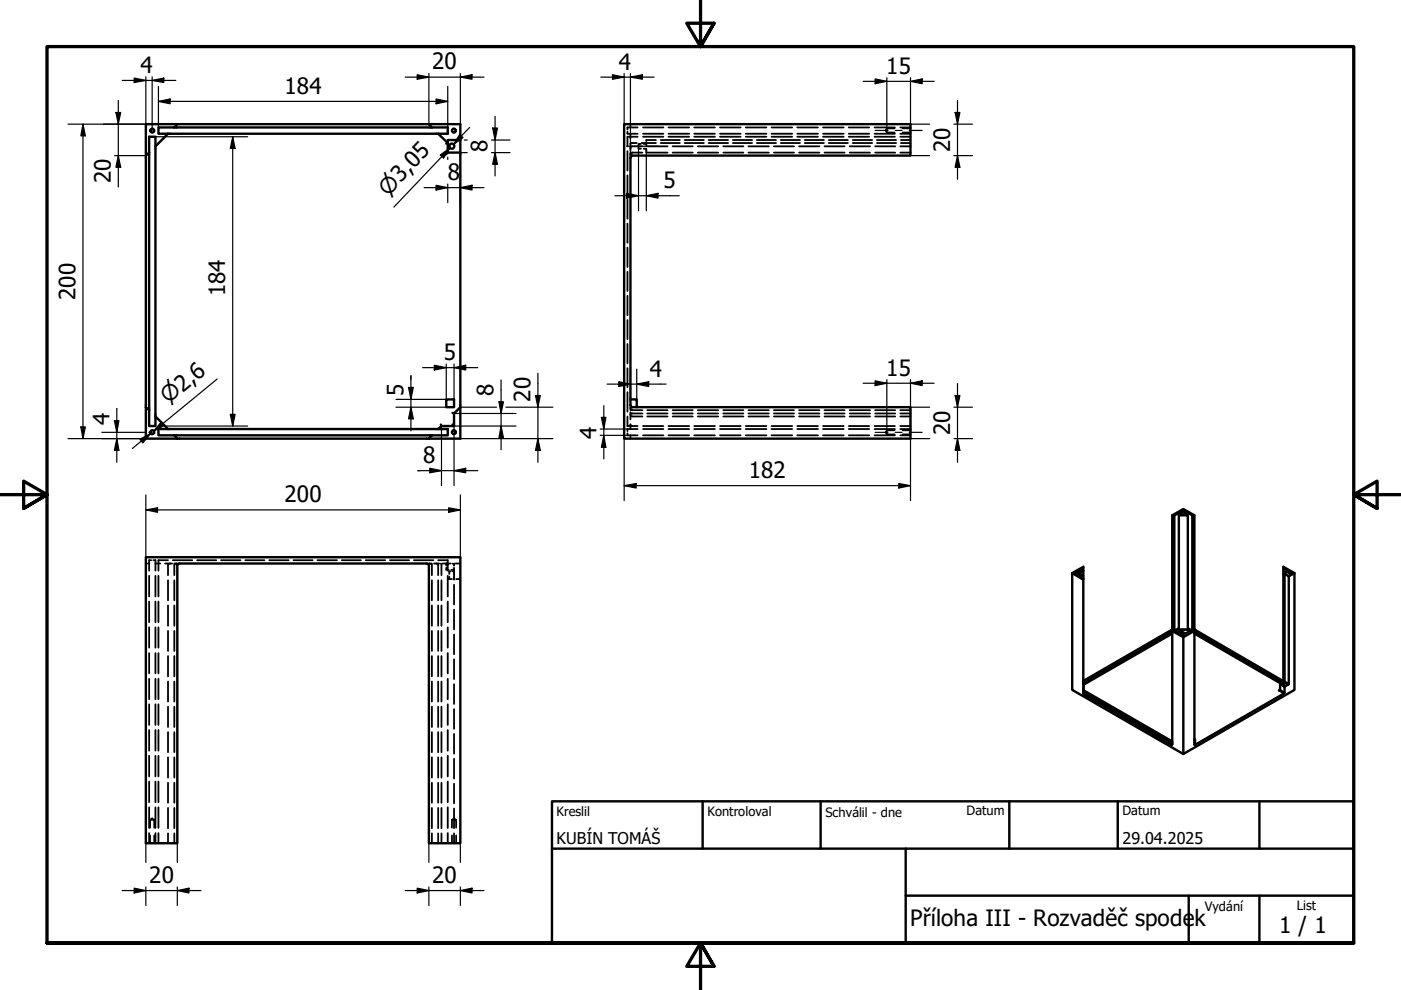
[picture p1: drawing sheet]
<svg xmlns="http://www.w3.org/2000/svg" width="297mm" height="210mm" viewBox="0 0 297 210" stroke-linecap="round" stroke-linejoin="round" font-family="sans-serif">
<g fill="none" stroke="#000" stroke-width=".38">
<path d="M248.3 133.6h.5M248.5 133.4h.5M249.7 133.6h2.3M249.9 133.4h1.9M252.8 133.4h.4M252.9 133.6h.5M229.8 144.3v.3M229.8 145.1v1.3M229.8 146.9v.3M248.3 157.9h.2M253.2 157.9h.2M271.9 144.3v.3"/>
<path d="M272.4 146.8l-1-.5-.3 .1 1.1 .6"/>
</g>
<g fill="none" stroke="#000" stroke-width=".51">
<path d="M30.9 33v53.3M31.6 32.4l-.7 .6M33 31v-2h-1.4v58M33 31v57.3M35.6 28.4l-2.6 2.6M37 27h-3.4v1.4h2M37 27h57.9v1.4h-59.3M37.6 26.3h-6.7v6.7M37.6 26.3h60v3.4M37.6 26.3l-.6 .7M90.9 26.3l.7 .7M92.9 28.4l2 1.9"/>
<path d="M94.9 30.3l-.3 .2M94.9 32.4l-.3 .3M97.6 29.7v2.7h-2.7v-2.1M97.6 29.7h-2.7v.6M97.6 32.4v53.9M132.3 26.3h60.7v6.7h-59l-.1 .1-.2 .4v52.4l.2 .4h59.1v6.7h-60.7zM30.9 86.3v6.7h6.7M30.9 86.3l.7 .7M31.6 87v3.3h1.4v-2M33 88.3l2.6 2.7M37 92.3h-3.4v-1.3h61.3v1.3h-3.3M37 92.3h54.6"/>
<path d="M37 92.3l.6 .7M91.6 92.3l-.7 .7M93.5 90l.1 .3M93.6 90.3l-.7 .7M94.6 84.7h1.7v1.6h-1.7zM95.9 87.5l.4 .2M95.9 90l.4 .3M96.3 87.7l1.3-1.4v6.7h-60M96.3 87.7v2.6h-2.7M133.7 84.7h1.3v1.6M30.9 118.1h66.7v60.7h-6.7v-59l-.5-.3h-52.4l-.3 .2-.1 59.1h-6.7zM248.5 109.3l2.4-1.4 2.3 1.4"/>
<path d="M250.2 109.1v-.5l.4 .3-.7 .4M250.2 108.6l-1.2 .7M250.7 108.4l.4 .1-.4 .1zM251.6 109.1v-.5l-.5 .3 .7 .4M251.6 108.6l1.2 .7M227.3 121.5v24.8l23.6 13.6M228.1 121.4h.2l.2 .2h-.4zM229 121.6l-.5 .4 1.2 .6M229.7 122.6v24.6l18.6 10.7 .2-.1v-24h.5M229.7 121v-.8l-2.4 1.3 2.4 1.4M229.7 121v1.6M229.7 122.1l-.7-.5v.6"/>
<path d="M229.7 120.4l-1.2 .7 .5 .3 .7-.4M248.5 134.3l-18.7 10.8h-.1M248.5 133.8l2.4 1.3M248.5 134l-18.8 10.9M249 133.8l1.2 .7 .4-.4-.7-.3M249.9 133.2l-.9 .6M250.7 134.5l.4 .1-.3 .1zM250.9 135.1l2.3-1.3v24.1l19-10.9 .2-.2v-1.2l-1-.5M251.8 133.2l1 .6M252.3 133.8l-.5-.4v-24.1h-1.9v24.1l-.7 .5M252.3 133.8l-1 .5-.9-.5h-.5v.5M252.3 133.8h.9"/>
<path d="M253.2 134.3l18.4 10.6M253.2 134l18.6 10.8M272.1 121.8l.3-.2v22.9M272.1 121v-.8l2.3 1.3M272.1 121v23.6M272.1 120.4l1.1 .7-.4 .3-.7-.4M272.4 121.6l.8 .6v22.9M273.3 121.5l.3-.1 .1 .2zM274.4 121.5v24.8l-23.5 13.6v-24.8M274.4 121.5l-1.2 .7M229.7 144.2l.1 .1 18.7-10.9v-24.1h.5v24.1l-19.2 11.2-.1-.1M229.7 146.7l18.8 11"/>
<path d="M229.7 146.1l.1 .3 18.7 10.8M229.7 146.5l18.8 11M253.2 156.8h.2v.6l-.2 .1M253.4 156.8l-.2 .1M272.1 144.6l-.7 .5v1.2l-.3 .1M272.1 144.6l.3-.1 .8 .6-.8 .5M272.1 144.2l-.2 .1-18.7-10.9v-24.1h-.4v24.1l19.1 11.2 .2-.1"/>
<circle cx="32.3" cy="27.7" r=".41"/>
<circle cx="95.8" cy="31" r=".54"/>
<circle cx="96.2" cy="27.7" r=".41"/>
<circle cx="32.3" cy="91.6" r=".41"/>
<circle cx="96.2" cy="91.6" r=".41"/>
<circle cx="272.2" cy="144.9" r=".2"/>
</g>
<g fill="none" stroke="#000" stroke-width=".38">
<path d="M133 27.9v.5h2.2M133 32v4.2M133 37.2v4M133.7 26.3v.3M133.7 26.8v.2M133.7 28.4v1M133.7 32.4v.7M133.7 33.2v.3M133.7 32.5v.2M133.7 32.6v.2M133.7 31.3v.2M133.8 30.4l-.1 .1v1.4"/>
<path d="M133.9 32.4h2.3M133.9 30.3h1.1M134 32.4h-.1M135.2 27h-2.2v.5M135.2 29h-2.2v2M135.4 31.2v.3h.5M135.9 30.5h-.5v.3M136 30.3h1v.7M136.2 31l-2.3 .1M136.3 28.4h4.4M136.3 27h4.4M136.3 29h4.4"/>
<path d="M136.5 30.5h.5M136.5 31.5h.5M137 30.1v.2h2.1M137 31.7v.7M137.2 32.4h4.3M137.2 31h4.3M139.1 29.7h-2.1v.2M140.1 30.3h4M140.1 29.7h4M141.7 28.4h4.4M141.7 27h4.4M141.7 29h4.4"/>
<path d="M142.6 32.4h4.3M142.6 31h4.3M145.2 30.3h4M145.2 29.7h4M147.2 28.4h4.4M147.2 27h4.4M147.2 29h4.4M148 32.4h4.3M148 31h4.3M150.2 30.3h4.2M150.2 29.7h4.2M152.7 28.4h4.3"/>
<path d="M152.7 27h4.3M152.7 29h4.3M153.4 32.4h4.2M153.4 31h4.2M155.4 30.3h4M155.4 29.7h4M158.1 28.4h4.4M158.1 27h4.4M158.1 29h4.4M158.7 32.4h4.3M158.7 31h4.3M160.5 30.3h4"/>
<path d="M160.5 29.7h4M163.6 28.4h4.4M163.6 27h4.4M163.6 29h4.4M164.1 32.4h4.2M164.1 31h4.2M165.5 30.3h4.1M165.5 29.7h4.1M169 28.4h4.4M169 27h4.4M169 29h4.4M169.4 32.4h4.3"/>
<path d="M169.4 31h4.3M170.6 30.3h4.1M170.6 29.7h4.1M174.5 28.4h4.4M174.5 27h4.4M174.5 29h4.4M174.8 32.4h4.3M174.8 31h4.3M175.7 30.3h4.1M175.7 29.7h4.1M180 28.4h4.3M180 27h4.3"/>
<path d="M180 29h4.3M180.1 32.4h4.4M180.1 31h4.4M180.8 30.3h4.1M180.8 29.7h4.1M185.4 28.4h4.3M185.4 27h4.3M185.4 29h4.3M185.5 32.4h4.3M185.5 31h4.3M185.9 30.3h4.1M185.9 29.7h4.1"/>
<path d="M187.8 27.5v.3M188 28v.1M188 27.2v.3M188 27.8v.3M188 27.2v.2M188 28.1h1.7M188 27.2h1.7M190.9 32.4h2.1M190.9 31h2.1M190.9 28.4h2.1M190.9 27h2.1M190.9 29h2.1"/>
<path d="M191 30.3h2M191 29.7h2M191.4 28.1h1.6M191.4 27.2h1.6M133 42.3v4.1M133 47.4v4.1M133 52.5v4.1M133 57.6v4.1M133 62.7v4.1M133 67.9v4M133 72.9v4.2M133 78.1v4"/>
<path d="M133 91.9v.4h2.2M133 88.3v2h2.2M133 83.2v4.1M133.7 87.5l.1 .1M133.7 90v.1M133.7 85.9v.2M133.7 87.4v1.5M133.7 90v1M133.7 92.3v.3M133.7 92.7v.3M133.7 86.5v.2M133.7 87.9v.1"/>
<path d="M133.8 86.3h-.1v.7M133.9 86.9l2.3 .1M133.9 88.2l2.3 .1M133.9 90.3h.1M133.9 87.7h2.3M133.9 86.3h.1M135.2 91h-2.2v.4M136.3 91h4.4M136.3 92.3h4.4M136.3 90.3h4.4M137.2 87.7h4.3M137.2 87h4.3"/>
<path d="M137.2 88.3h4.3M141.7 91h4.4M141.7 92.3h4.4M141.7 90.3h4.4M142.6 87.7h4.3M142.6 87h4.3M142.6 88.3h4.3M147.2 91h4.4M147.2 92.3h4.4M147.2 90.3h4.4M148 87.7h4.3M148 87h4.3"/>
<path d="M148 88.3h4.3M152.7 91h4.3M152.7 92.3h4.3M152.7 90.3h4.3M153.4 87.7h4.2M153.4 87h4.2M153.4 88.3h4.2M158.1 91h4.4M158.1 92.3h4.4M158.1 90.3h4.4M158.7 87.7h4.3M158.7 87h4.3"/>
<path d="M158.7 88.3h4.3M163.6 91h4.4M163.6 92.3h4.4M163.6 90.3h4.4M164.1 87.7h4.2M164.1 87h4.2M164.1 88.3h4.2M169 91h4.4M169 92.3h4.4M169 90.3h4.4M169.4 87.7h4.3M169.4 87h4.3"/>
<path d="M169.4 88.3h4.3M174.5 91h4.4M174.5 92.3h4.4M174.5 90.3h4.4M174.8 87.7h4.3M174.8 87h4.3M174.8 88.3h4.3M180 91h4.3M180 92.3h4.3M180 90.3h4.3M180.1 87.7h4.4M180.1 87h4.4"/>
<path d="M180.1 88.3h4.4M185.4 91h4.3M185.4 92.3h4.3M185.4 90.3h4.3M185.5 87.7h4.3M185.5 87h4.3M185.5 88.3h4.3M187.8 91.5v.3M188 92v.1M188 91.2v.3M188 91.8v.3M188 91.2v.1"/>
<path d="M188 91.2h1.7M188 92.1h1.7M190.9 87.7h2.1M190.9 87h2.1M190.9 88.3h2.1M190.9 91h2.1M190.9 92.3h2.1M190.9 90.3h2.1M191.4 91.2h1.6M191.4 92.1h1.6M30.9 119.5h.3M31.4 119.5h.2"/>
<path d="M32.1 118.8h-.5v2.2M32.5 118.8h.5v2.2M33 119.5h1M35 119.5h1.5M35.6 118.8h-2v2.2M35.7 119.6l-.1 2.4M36.1 119.5h-.2M36.6 118.8h4.2M37 119.5h.6M37 119.6v2.4M37.4 119.5h-.2M37.8 119.5h.2"/>
<path d="M41.8 118.8h4M46.9 118.8h4.1M52 118.8h4.1M57.1 118.8h4.1M62.2 118.8h4.1M67.3 118.8h4.1M72.5 118.8h4M77.5 118.8h4.2M82.7 118.8h4M87.8 118.8h4.1M90.4 119.5h.3M90.9 119.5h.7"/>
<path d="M91.1 119.5h.2M91.5 119.6l.1 2.4M92 119.5h1.2M92.5 119.5h.1M92.8 119.6l.1 2.4M92.9 118.8h2v2.2M93.5 119.5h.1M93.6 119.7v2.3M93.9 119.5h1.7M94.7 119.5h-.1v.4M94.9 119.7v.1M95.9 119.5h.2"/>
<path d="M96.2 119.7l.1 .1M96.3 119.5v.4M96.6 119.5h1M31.6 122.1v4.4M31.6 127.5v4.4M31.6 133v4.3M31.6 138.5v4.3M33 122.1v4.4M33 127.5v4.4M33 133v4.3M33 138.5v4.3M33.6 122.1v4.4"/>
<path d="M33.6 127.5v4.4M33.6 133v4.3M33.6 138.5v4.3M35.6 123v4.3M35.6 128.4v4.3M35.6 133.8v4.2M35.6 139.1v4.3M37 123v4.3M37 128.4v4.3M37 133.8v4.2M37 139.1v4.3M91.6 123v4.3"/>
<path d="M91.6 128.4v4.3M91.6 133.8v4.2M91.6 139.1v4.3M92.9 123v4.3M92.9 128.4v4.3M92.9 133.8v4.2M92.9 139.1v4.3M93.6 123v4.3M93.6 128.4v4.3M93.6 133.8v4.2M93.6 139.1v4.3M94.6 120.4v.4h.5"/>
<path d="M94.9 122.1v4.4M94.9 127.5v4.4M94.9 133v4.3M94.9 138.5v4.3M94.9 122.8h.9M95.2 122.3v.5M95.6 121.1h-.4v.6M95.7 120.8h.6M95.9 121.1h.4v.6M96.3 120.4v2.5M96.3 124v4.2M96.3 129.3v4.1"/>
<path d="M96.3 134.5v4.2M96.3 139.8v4.2M96.7 122.8h.9M31.6 143.9v4.3M31.6 149.3v4.4M31.6 154.8v4.4M33 143.9v4.3M33 149.3v4.4M33 154.8v4.4M33.6 143.9v4.3M33.6 149.3v4.4M33.6 154.8v4.4"/>
<path d="M35.6 144.5v4.3M35.6 149.8v4.3M35.6 155.2v4.3M37 144.5v4.3M37 149.8v4.3M37 155.2v4.3M91.6 144.5v4.3M91.6 149.8v4.3M91.6 155.2v4.3M92.9 144.5v4.3M92.9 149.8v4.3M92.9 155.2v4.3"/>
<path d="M93.6 144.5v4.3M93.6 149.8v4.3M93.6 155.2v4.3M94.9 143.9v4.3M94.9 149.3v4.4M94.9 154.8v4.4M96.3 145.1v4.2M96.3 150.3v4.2M96.3 155.6v4.2M31.6 160.2v4.4M31.6 165.7v4.4M31.6 171.2v4.3"/>
<path d="M31.6 176.6v2.2M31.8 173.8h.3M31.8 173.8v1.7M31.8 177.1v1.7M31.9 173.7l-.1 .1M32.1 173.6l.2-.1 .1 .1M32.4 173.8h.3M32.6 173.7l.1 .1M32.7 173.8v1.7M32.7 177.1v1.7M33 160.2v4.4M33 165.7v4.4"/>
<path d="M33 171.2v4.3M33 176.6v2.2M33.6 160.2v4.4M33.6 165.7v4.4M33.6 171.2v4.3M33.6 176.6v2.2M35.6 160.6v4.3M35.6 166v4.2M35.6 171.3v4.3M35.6 176.7v2.1M37 160.6v4.3M37 166v4.2"/>
<path d="M37 171.3v4.3M37 176.7v2.1M91.6 160.6v4.3M91.6 166v4.2M91.6 171.3v4.3M91.6 176.7v2.1M92.9 160.6v4.3M92.9 166v4.2M92.9 171.3v4.3M92.9 176.7v2.1M93.6 160.6v4.3M93.6 166v4.2"/>
<path d="M93.6 171.3v4.3M93.6 176.7v2.1M94.9 160.2v4.4M94.9 165.7v4.4M94.9 171.2v4.3M94.9 176.6v2.2M95.8 173.8h.3M95.8 173.8v1.7M95.8 177.1v1.7M95.9 173.7l-.1 .1M96.1 173.6l.2-.1 .1 .1M96.3 160.9v4.2"/>
<path d="M96.3 166.2v4.1M96.3 171.4v4.2M96.3 176.7v2.1M96.4 173.8h.3M96.5 173.7l.2 .1M96.7 173.8v1.7M96.7 177.1v1.7"/>
</g>
<path d="M148.5 -.1v10l-2.9-5h5.8l-2.9 5 2.9-5M0 104.9h10l-5-2.9v5.8l5-2.9-5 2.9M297 104.9h-10l5-2.9v5.8l-5-2.9 5 2.9M10 199.9v-190h277v190h-277h277M151.4 204.9l-2.9-5 2.9 5h-5.8l2.9-5v10" fill="none" stroke="#000" stroke-width=".7"/>
<!-- layer: Nadpis (ISO) -->
<path d="M117 169.9h170v30h-170zM117 179.9h170M149 169.9v10M174 169.9v10M192 179.9v20M214 169.9v10M237 169.9v10M267 169.9v10M192 189.9h95M252 189.9v10M267 189.9v10" fill="none" stroke="#000" stroke-width=".51"/>
<g fill="none" stroke="#000" stroke-width=".25">
<path d="M25.9 17.1h11.4M28.4 16.5l2.5 .6-2.5 .4zM30.9 16.3v10h-16.5M32.3 17.1l2.4-.6v1zM32.3 16.3v11.4M33.6 18.3v8.7M85.9 16.4h16.7M88.5 15.8l2.4 .6-2.4 .4zM90.9 15.6v10.7M94.9 18.3v8.7M97.6 16.4l2.5-.6v1zM97.6 15.6v10.7"/>
<path d="M127.4 16.4h11.3M129.9 15.8l2.4 .6-2.4 .4zM132.3 15.6v10.7M133.7 16.4l2.5-.6v1zM133.7 15.6v15.3M183 17.2h15.1M185.5 16.7l2.5 .5-2.5 .6zM188 16.5v10.7M193 17.2l2.5-.5v1.1zM193 16.5v10.7M17.6 26.3l.5 2.5h-1zM17.6 26.3v66.7"/>
<path d="M24.3 33h6.6M24.6 23.8h1l-.5 2.5zM25.1 33l.5 2.5h-1zM25.1 21.3v18.4M33 29h19.5M33.6 21.5l2.5-.5v1zM33.6 21.5h61.3M49.3 29l.5 2.5h-1zM49.3 29v61.3M89.9 39.8h12.7M92.5 39.3l2.4 .5-2.4 .5zM92.5 21l2.4 .5-2.4 .5z"/>
<path d="M93.3 32.9l2.1-1.6-1.4 2.2zM93.7 33.2l1.7-1.9-11.9 12.6M94.9 33.3v.5M94.9 39v4M97.5 28.5l.7 .7-2.1 1.4zM97.6 39.8l2.5-.5v1zM97.6 39v4M98.4 29.7h.7M99.1 32.4h-1.5v1.4M99.6 27l-3.5 3.6M104.2 29.7h3.9M104.2 32.4h3.9"/>
<path d="M104.5 27.1h1l-.5 2.6zM105 32.4l.5 2.4h-1zM105 24.7v12.6M133.7 31.1v2.4M135.4 31.5v13.2M137 31.5v13.2M193 26.3h4.1M193 33h4.1M202.2 26.3h4M202.2 33h4M202.5 23.8h1l-.5 2.5zM203 33l.5 2.5h-1z"/>
<path d="M203 21.3v16.7M130.4 41.5h13.6M132.8 41l2.6 .5-2.6 .5zM137 41.5l2.5-.5v1zM87.1 79.7v11.6M89.6 77.9h11.7M92.1 77.4l2.5 .5-2.5 .6zM94.6 77.2v7.5h-10.7M96.3 77.9l2.4-.5v1.1zM96.3 77.2v7.5M114 79.2v18.8M133.7 78.3v6.4"/>
<path d="M135 78.3v6.4M14.4 93h15.3M17.1 90.5h1l-.5 2.5zM21.6 91.7h9.1M24.3 89.2h.9l-.4 2.5zM24.8 93l.4 2.5h-.9zM24.8 86.6v11.4M29.7 93.1l2.2-1.2-1.6 2zM31.6 91.7h.7M31.9 91.9l-3.8 3.2M34.2 89.4l.7 .8-2.3 1.2zM34.9 90.3h17.6"/>
<path d="M46 80.4l-13.4 11 1.9-1.6M48.8 87.9h1l-.5 2.4zM83.9 86.3h10.7M86.6 82.1h1l-.5 2.6zM87.1 86.3l.5 2.5h-1zM88.6 99.8h12.7M91.1 99.3l2.5 .5-2.5 .4zM93.6 90.3v12.7M96.3 99.8l2.4-.5v.9zM96.3 87.7h13.1M97.6 93h19.6M97.6 86.3h7.7"/>
<path d="M105.8 85.2h.9l-.5 2.5zM106.2 90.3l.5 2.5h-.9zM106.2 80.6v14.7M107.3 86.3h9.9M109.4 90.3h-13.1v12.7M113.5 83.9h1.1l-.6 2.4zM114 93l.6 2.5h-1.1zM127.3 92.3h5.7M127.3 91h5.7M127.5 88.5h1l-.5 2.5zM128 92.3l.5 2.5h-1zM128 86v11.3"/>
<path d="M128.7 81.4h12.5M131.2 80.9l2.5 .5-2.5 .6zM132.3 93v13.1M135 81.4l2.5-.5v1.1zM183 81.3h15.1M185.5 80.7l2.5 .6-2.5 .5zM188 80.5v10.7M193 81.3l2.5-.6v1.1zM193 86.3h4.1M193 80.5v10.7M197.1 93h-4.1v13.1M202.2 93h4"/>
<path d="M202.2 86.3h4M202.5 83.9h1l-.5 2.4zM203 93l.5 2.5h-1zM203 81.3v16.7M30.9 108.1l2.5-.4v.9zM30.9 104.9v13.2M30.9 108.1h66.7M95.1 107.7l2.5 .4-2.5 .5zM97.6 104.9v13.2M132.3 103l2.6-.5v1zM132.3 103h60.7M190.6 102.5l2.4 .5-2.4 .5z"/>
<path d="M30.9 178.8v4.1M37.6 178.8v4.1M90.9 178.8v4.1M97.6 178.8v4.1M25.9 188.8h16.7M28.4 188.3l2.5 .5-2.5 .5zM30.9 188.1v3.9M37.6 188.8l2.5-.5v1zM37.6 188.1v3.9M85.9 188.8h16.7M88.5 188.3l2.4 .5-2.4 .5zM90.9 188.1v3.9"/>
<path d="M97.6 188.8l2.5-.5v1zM97.6 188.1v3.9"/>
</g>
<g fill="#000">
<path d="M28.4 16.5l2.5 .6-2.5 .4zM32.3 17.1l2.4-.6v1zM88.5 15.8l2.4 .6-2.4 .4zM97.6 16.4l2.5-.6v1zM129.9 15.8l2.4 .6-2.4 .4zM133.7 16.4l2.5-.6v1zM185.5 16.7l2.5 .5-2.5 .6zM193 17.2l2.5-.5v1.1zM17.6 26.3l.5 2.5h-1zM24.6 23.8h1l-.5 2.5zM25.1 33l.5 2.5h-1zM33.6 21.5l2.5-.5v1z"/>
<path d="M49.3 29l.5 2.5h-1zM92.5 21l2.4 .5-2.4 .5zM93.3 32.9l2.1-1.6-1.4 2.2zM97.5 28.5l.7 .7-2.1 1.4zM97.6 39.8l2.5-.5v1zM104.5 27.1h1l-.5 2.6zM105 32.4l.5 2.4h-1zM202.5 23.8h1l-.5 2.5zM203 33l.5 2.5h-1zM92.5 39.3l2.4 .5-2.4 .5zM132.8 41l2.6 .5-2.6 .5zM137 41.5l2.5-.5v1z"/>
<path d="M92.1 77.4l2.5 .5-2.5 .6zM96.3 77.9l2.4-.5v1.1zM17.1 90.5h1l-.5 2.5zM24.3 89.2h.9l-.4 2.5zM24.8 93l.4 2.5h-.9zM29.7 93.1l2.2-1.2-1.6 2zM34.2 89.4l.7 .8-2.3 1.2zM48.8 87.9h1l-.5 2.4zM86.6 82.1h1l-.5 2.6zM87.1 86.3l.5 2.5h-1zM96.3 99.8l2.4-.5v.9zM105.8 85.2h.9l-.5 2.5z"/>
<path d="M106.2 90.3l.5 2.5h-.9zM113.5 83.9h1.1l-.6 2.4zM114 93l.6 2.5h-1.1zM127.5 88.5h1l-.5 2.5zM128 92.3l.5 2.5h-1zM131.2 80.9l2.5 .5-2.5 .6zM135 81.4l2.5-.5v1.1zM185.5 80.7l2.5 .6-2.5 .5zM193 81.3l2.5-.6v1.1zM202.5 83.9h1l-.5 2.4zM203 93l.5 2.5h-1zM30.9 108.1l2.5-.4v.9z"/>
<path d="M91.1 99.3l2.5 .5-2.5 .4zM95.1 107.7l2.5 .4-2.5 .5zM132.3 103l2.6-.5v1zM190.6 102.5l2.4 .5-2.4 .5zM28.4 188.3l2.5 .5-2.5 .5zM37.6 188.8l2.5-.5v1zM88.5 188.3l2.4 .5-2.4 .5zM97.6 188.8l2.5-.5v1z"/>
</g>
<!-- layer: Osa (ISO) -->
<path d="M132.8 31h6.7M185.5 27.7h2.8M189.8 27.7h1.5M192.8 27.7h2.7M185.5 91.7h2.8M189.8 91.7h1.5M192.8 91.7h2.7" fill="none" stroke="#000" stroke-width=".25"/>
<g font-size="4.8">
<text x="29.8" y="15.5">4</text>
<text x="91.6" y="14.7">20</text>
<text x="131.2" y="14.8">4</text>
<text x="187.9" y="15.7">15</text>
<text x="60.3" y="19.9">184</text>
<text x="103.4" y="32.3" transform="rotate(-90 103.4 32.3)">8</text>
<text x="201.4" y="32.3" transform="rotate(-90 201.4 32.3)">20</text>
<text x="23.5" y="38.9" transform="rotate(-90 23.5 38.9)">20</text>
<text x="94.9" y="38.1">8</text>
<text x="140.7" y="39.9">5</text>
<text x="16" y="63.6" transform="rotate(-90 16 63.6)">200</text>
<text x="47.8" y="62.8" transform="rotate(-90 47.8 62.8)">184</text>
<text x="94.1" y="76.4">5</text>
<text x="85.5" y="83.9" transform="rotate(-90 85.5 83.9)">5</text>
<text x="104.6" y="83.9" transform="rotate(-90 104.6 83.9)">8</text>
<text x="137.8" y="79.9">4</text>
<text x="187.9" y="79.7">15</text>
<text x="112.5" y="85.2" transform="rotate(-90 112.5 85.2)">20</text>
<text x="23.2" y="90.1" transform="rotate(-90 23.2 90.1)">4</text>
<text x="126.5" y="93" transform="rotate(-90 126.5 93)">4</text>
<text x="201.4" y="92.3" transform="rotate(-90 201.4 92.3)">20</text>
<text x="89.7" y="98.1">8</text>
<text x="158.7" y="101.4">182</text>
<text x="60.3" y="106.5">200</text>
<text x="31.6" y="187.2">20</text>
<text x="91.6" y="187.2">20</text>
<text x="193" y="196.4">Příloha III - Rozvaděč spode</text>
<text x="253.2" y="196.4">k</text>
<text x="271.2" y="197.8">1 / 1</text>
</g>
<g font-size="4.6">
<text x="82.3" y="41.7" transform="rotate(-47 82.3 41.7)">⌀3,05</text>
<text x="35.7" y="85.8" transform="rotate(-39 35.7 85.8)">⌀2,6</text>
</g>
<g font-size="3.4">
<text x="118" y="178.9">KUBÍN TOMÁŠ</text>
<text x="238" y="178.9">29.04.2025</text>
</g>
<g font-size="2.7">
<text x="118" y="173">Kreslil</text>
<text x="150" y="173">Kontroloval</text>
<text x="175" y="173.1">Schválil - dne</text>
<text x="204.9" y="172.9">Datum</text>
<text x="238" y="172.9">Datum</text>
<text x="255.5" y="193.1">Vydání</text>
<text x="275" y="192.9">List</text>
</g>
</svg>
